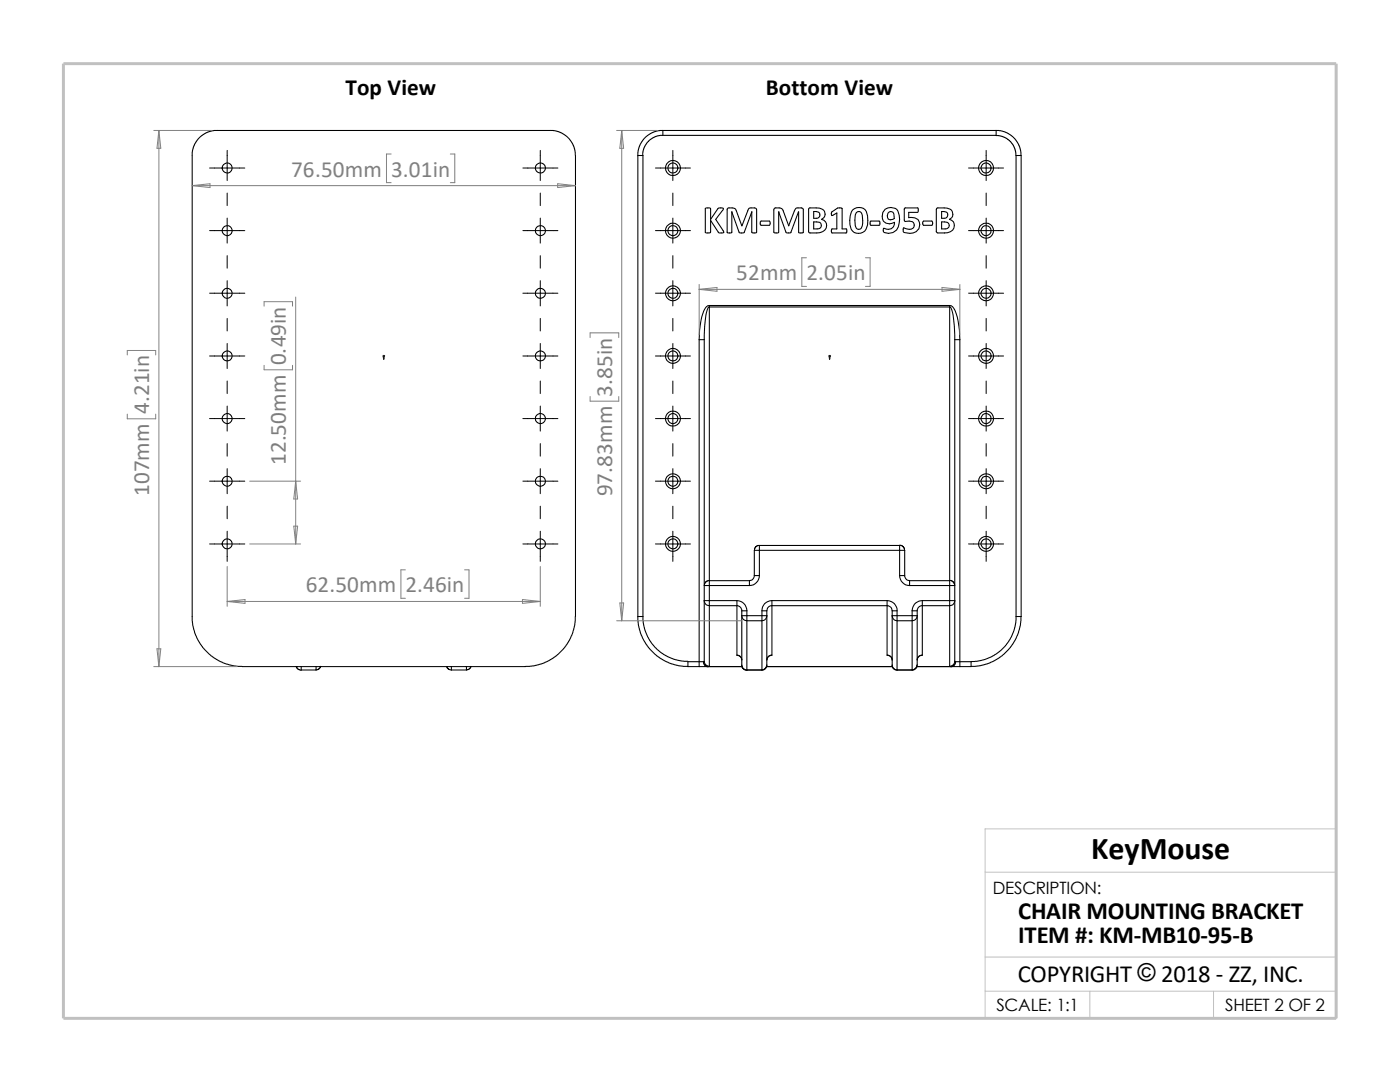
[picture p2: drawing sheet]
<svg xmlns="http://www.w3.org/2000/svg" width="279mm" height="216mm" viewBox="0 0 279 216" stroke-linecap="round" stroke-linejoin="round" font-family="sans-serif">
<path d="M196.6 174h70.1M196.6 197.8h70.1M196.6 191h70.1M217.5 197.8v5.4M242.2 197.8v5.4M26.8 203.2h239.9v-37.8h-70.1v37.8" fill="none" stroke="#c0c0c0" stroke-width=".2"/>
<path d="M12.7 12.7h254v190.5h-254z" fill="none" stroke="#c0c0c0" stroke-width=".59"/>
<g fill="none" stroke="#000" stroke-width=".21">
<path d="M38.4 31l.2-1.6 .9-1.7 1.5-1.1 1.7-.6h67.7l1.8 .6 1.4 1.1 1 1.7 .3 1.6v92M38.4 31v92.9l.4 2.3 .7 1.5 .9 1.5 1.4 1.4 1.8 1.2 1.6 .7 1.5 .4 1.6 .1M127.3 31v92M127.3 31h1v92M132.3 26l-.9 .1-1.1 .3-1.5 1-1.2 1.7-.3 1v.9M132.3 26h66.5M132.3 27l-1.4 .2-1.5 1-.9 1.4-.2 1.4M132.3 26v1M198.8 26v1h-66.5M198.8 26l.9 .1 1 .3 .8 .4 .9 .8 1 1.5 .3 1 .1 .9M198.8 27.1h.8l.8 .2 1.2 .9 .8 1.2 .4 1.6M202.8 31v92"/>
<path d="M202.8 31h1v92M140.8 41.6a.79 .79 0 0 1 1 .1v2.1l1.5-2.1a.72 .72 0 0 1 1.1 0l-1.6 2.1 1.5 2.2 .1 .4-.2 .1a.72 .72 0 0 1-.9-.2l-1.5-2.3v2.3a.78 .78 0 0 1-1 .1zM146 42.3v4a.62 .62 0 0 1-.8 .1l-.1-4.7 .4-.2a1.14 1.14 0 0 1 1.4 .5l1.1 3 1.2-2.9a.57 .57 0 0 1 .7-.6h.8l.3 .4v4.5a.66 .66 0 0 1-1-.1v-4M146 42.3l1.5 4a.91 .91 0 0 0 1 0l1.5-4M146 42.3h.1M150 42.3h.1M151.8 44.2l.1-.1h1.6a.61 .61 0 0 1 0 .9h-1.6l-.2-.2zM155.4 42.3l1.4 4a.85 .85 0 0 0 1.1 0l1.4-4 .1 4a.57 .57 0 0 0 .9 .1v-4.7l-.4-.2h-.6a.62 .62 0 0 0-.8 .6l-1.1 2.9M155.4 42.3v4a.78 .78 0 0 1-1 0v-4.4l.2-.3 .2-.1a1.34 1.34 0 0 1 1.4 .3l1.2 3.2M155.4 42.3h.1M157.4 45h.1M161.4 41.7l.3-.2a3.3 3.3 0 0 1 2.6 .4 1.13 1.13 0 0 1-.3 1.9 1.36 1.36 0 0 1 1 1.5 1.36 1.36 0 0 1-1.4 1.1l-1.9 .1-.3-.2z"/>
<path d="M162.4 44.3l1.2 .1a.71 .71 0 0 1 .3 .8 .71 .71 0 0 1-.8 .5h-.7zM162.4 42.2l1 .1a.68 .68 0 0 1 .2 .8 .68 .68 0 0 1-.7 .5h-.5zM166 42.3l1.1-.8h.9l.1 4.2h.8l.1 .1-.1 .7h-2.8a.56 .56 0 0 1 0-.8h.9v-3.2l-1 .5zM170.2 41.9a1.75 1.75 0 0 1 1.9-.4 1.75 1.75 0 0 1 1 1.6 3.2 3.2 0 0 1-.9 3.3 1.72 1.72 0 0 1-2.6-1.5 4.2 4.2 0 0 1 .6-3zM170.9 42.4a.68 .68 0 0 1 .8-.1 .68 .68 0 0 1 .4 .6 3.2 3.2 0 0 1-.4 2.8h-.6a2.3 2.3 0 0 1-.5-2.3zM173.7 44.2l1.7-.1a.61 .61 0 0 1 0 .9h-1.6l-.1-.2zM176.7 41.7a1.69 1.69 0 0 1 1.7-.2 1.69 1.69 0 0 1 1.1 1.4 4.4 4.4 0 0 1-.6 3 2.15 2.15 0 0 1-2.5 .4v-.7a1.44 1.44 0 0 0 2.1-1.2 1.56 1.56 0 0 1-2-.1 1.56 1.56 0 0 1-.3-1.9zM177.5 42.3a.64 .64 0 0 1 .9 .4l.1 .9a.82 .82 0 0 1-1.4-.2l.1-.9zM180.6 41.5h2.5a.67 .67 0 0 1 0 .9h-1.7v1a2.51 2.51 0 0 1 1.8 .4 1.73 1.73 0 0 1 .1 1.9 1.73 1.73 0 0 1-1.7 .9l-.9-.2a.58 .58 0 0 1-.3-.9l.3 .1a1.06 1.06 0 0 0 1.2 .1 1.06 1.06 0 0 0 .5-1l-.1-.3a2.27 2.27 0 0 0-1.7-.2l-.1-.3zM184.2 44.2l.1-.1h1.7a.61 .61 0 0 1 0 .9h-1.7l-.2-.2zM186.9 41.6l.3-.1a3.5 3.5 0 0 1 2.7 .4 1.19 1.19 0 0 1-.4 1.9 1.36 1.36 0 0 1 .9 1.5 1.36 1.36 0 0 1-1.3 1.1l-1.9 .1-.3-.2zM187.9 44.3l1.2 .1a.7 .7 0 0 1 .3 .8 .7 .7 0 0 1-.8 .5h-.7z"/>
<path d="M187.9 42.2l1 .1a.69 .69 0 0 1 .2 .8 .69 .69 0 0 1-.7 .5h-.5zM139.5 67.8v64.2M139.5 67.8h1M140.5 67.8v64.2M141.6 61v.3M141.6 61.3v54.6M141.6 61.3h47.9M141.6 61h47.9M141.6 61a1.35 1.35 0 0 0-1.1 1l-.6 2.1-.4 3.7M141.6 61.3a2.92 2.92 0 0 0-.8 2.2l-.3 4.3M189.5 61.3a2.92 2.92 0 0 1 .8 2.2l.2 4.3M189.5 61a1.35 1.35 0 0 1 1.1 1l.6 2.1 .4 3.7"/>
<path d="M189.5 61v.3M189.5 61.3v54.6M190.5 67.8v64.2M190.5 67.8h1.1M191.6 67.8v64.2M140.5 116.8h1.1M141.6 115.9l-.7 .1-.3 .4v.4M141.6 115.9v.9M141.6 119.8h-1a.87 .87 0 0 0 1 1.1M141.6 119.8v1.1M141.6 115.9h8M141.6 116.8v3"/>
<path d="M141.6 119.8h5.5M141.6 116.8h8M147.1 119.8a2.02 2.02 0 0 1 2 2.1M147.1 119.8v1.1M149.6 115.9v.9M150.5 114.9h1.1M150.5 114.9a1.01 1.01 0 0 1-.9 1M151.6 108.8l-.7 .2-.3 .4v.4M151.6 108.8v1M151.6 109.8h-1.1v5.1M151.6 108.8h27.9M151.6 109.8v5.1"/>
<path d="M151.6 109.8h27.9M151.6 114.9a2.02 2.02 0 0 1-2 1.9M154.1 119.8h22.9M154.1 119.8a1.95 1.95 0 0 0-2 2.1M154.1 119.8v1.1M177 119.8v1.1M177 119.8a1.95 1.95 0 0 1 2 2.1M179.5 108.8v1M179.5 114.9a2.02 2.02 0 0 0 2 1.9M179.5 109.8v5.1M179.5 108.8l.7 .3 .4 .7M179.5 114.9h1.1"/>
<path d="M179.5 109.8h1.1M180.6 109.8v5.1M180.6 114.9a1.01 1.01 0 0 0 .9 1M181.5 115.9v.9M181.5 115.9h8M181.5 116.8h8M184.1 119.8h5.4M184.1 119.8a2 2 0 0 0-2.1 2.1M184.1 119.8v1.1M189.5 115.9v.9M189.5 119.8v1.1M189.5 115.8l.7 .3 .3 .7h-1"/>
<path d="M189.5 119.8h1a.87 .87 0 0 1-1 1.1M189.5 116.8v3M59.1 133l.4 .6 .6 .1M60.1 133v.7M60.1 133.7h3M63.1 133v.7M64 133l-.3 .5-.6 .2M89.2 133l.3 .5 .6 .2M90.1 133.7h3M90.1 133v.7M93.1 133v.7M94 133l-.3 .5-.6 .2"/>
<path d="M114.8 123l-.1 1.6-.4 1.6-.6 1.5-1 1.5-1.7 1.7-1.4 .9-1.6 .7-1.6 .4-1.5 .1h-56.6M127.3 123h1M127.3 123l.1 1.8 .6 2 .9 1.8 1.1 1.2 1.7 1.5 1.7 .9 2 .6 1.9 .2M128.3 123l.2 2.1 .7 1.9 1 1.5 1 1.2 1.3 .9 2 1 1.6 .3 1.2 .1M137.3 133h2.2M139.5 132h.9M139.5 132v1M139.5 132h-2.2v1M139.5 133h1.8M140.4 132a.95 .95 0 0 0 .9 1M140.4 132a.87 .87 0 0 0 .9 1M140.5 132a1.01 1.01 0 0 0 1.1 .9"/>
<path d="M140.5 132h-.1M141.3 133h6.8M141.3 133h.1M141.6 132.9l-.3 .1M141.6 120.9v12M141.6 120.9h5.5M147.1 120.9a1.01 1.01 0 0 1 .9 1M147.1 130.7a1.01 1.01 0 0 1 .9 1 .94 .94 0 0 0-.9-.9zM147.1 120.9v9.8M148 132.7l.1 .4 .3 .4 .7 .2M148 121.9h1.1M148 132.7a1.01 1.01 0 0 0 1.1 1"/>
<path d="M148 121.9v10.8M149.1 133.7h3M149.1 121.9v1M149.1 123.9v9.8M149.1 122.9h3M149.1 123.9h3M149.1 122.9v1M149.1 122.9h-1a.87 .87 0 0 0 1 1M152.1 121.9v1M152.1 123.9v9.8M152.1 122.9v1M152.1 122.9h.9a.87 .87 0 0 1-.9 1"/>
<path d="M152.1 121.9h.9M153 133h25.1M153 132.7l-.3 .7-.6 .3M153 132.7a1.01 1.01 0 0 1-.9 1M153 121.9v10.8M154.1 130.7l-.4 .1M154.1 120.9h22.9M154.1 120.9v9.8M154.1 130.7a1.01 1.01 0 0 0-1.1 1l.2-.6 .5-.3M154.1 120.9a1 1 0 0 0-1.1 1M177 130.7l.4 .1M177 120.9v9.8"/>
<path d="M177 130.7a1.01 1.01 0 0 1 1.1 1l-.1-.4-.6-.5M177 120.9a1.01 1.01 0 0 1 1.1 1M178.1 121.9h.9M178.1 121.9v10.8M178.1 132.7v.4l.3 .4 .6 .2M178.1 132.7a1.01 1.01 0 0 0 .9 1M179 133.7h3.1M179 122.9h3M179 121.9v1M179 123.9v9.8M179 123.9h3M179 122.9v1"/>
<path d="M179 122.9h-.9a.87 .87 0 0 0 .9 1M182 121.9h1M182 122.9h1a.87 .87 0 0 1-1 1M182 122.9v1M182 121.9v1M182 123.9v9.8M183 133h6.8M183 132.7l-.3 .7-.7 .3M183 121.9v10.8a1.01 1.01 0 0 1-1 1M183.5 130.9l-.4 .5-.1 .3a1.01 1.01 0 0 1 1.1-1zM184.1 120.9h5.4M184.1 120.9v9.8"/>
<path d="M184.1 120.9a1.01 1.01 0 0 0-1.1 1M189.5 132.9l.3 .1M189.5 120.9v12M189.8 133h1.8M189.8 133h.1M190.5 132h.2M190.5 132a1.01 1.01 0 0 1-1 .9M190.7 132a1.03 1.03 0 0 1-.9 1M190.7 132a.94 .94 0 0 1-.9 1M190.7 132h.9M191.6 132v1M191.6 132h2.2"/>
<path d="M193.8 132v1h-2.2M202.8 123l-.1 1.2-.3 1.5-.8 1.9-1 1.3-1.2 1.1-1.4 1-2.1 .8-2.1 .2M202.8 123h1M203.8 123l-.2 1.8-.6 2-1.3 2.4-1.4 1.4-1.8 1.2-1.6 .7-1.5 .4-1.6 .1"/>
<circle cx="45.3" cy="33.5" r="1.01"/>
<circle cx="107.9" cy="33.5" r="1.01"/>
<circle cx="134.3" cy="33.5" r="1.01"/>
<circle cx="134.3" cy="33.5" r="1.51"/>
<circle cx="196.8" cy="33.5" r="1.01"/>
<circle cx="196.8" cy="33.5" r="1.5"/>
<circle cx="45.3" cy="58.5" r="1"/>
<circle cx="45.3" cy="46" r="1.01"/>
<circle cx="107.8" cy="58.5" r=".99"/>
<circle cx="107.9" cy="46" r="1.01"/>
<circle cx="134.3" cy="46" r="1.01"/>
<circle cx="134.3" cy="58.5" r=".99"/>
<circle cx="134.3" cy="46" r="1.5"/>
<circle cx="134.3" cy="58.5" r="1.5"/>
<circle cx="196.8" cy="46" r="1.01"/>
<circle cx="196.8" cy="58.5" r=".99"/>
<circle cx="196.8" cy="58.5" r="1.49"/>
<circle cx="196.8" cy="46" r="1.49"/>
<circle cx="45.3" cy="71" r="1"/>
<circle cx="107.8" cy="71" r=".99"/>
<circle cx="134.3" cy="71" r="1.01"/>
<circle cx="134.3" cy="71" r="1.5"/>
<circle cx="196.8" cy="71" r="1.01"/>
<circle cx="196.8" cy="71" r="1.49"/>
<circle cx="45.3" cy="96" r="1.01"/>
<circle cx="45.3" cy="83.5" r="1.01"/>
<circle cx="107.9" cy="96" r="1.01"/>
<circle cx="107.9" cy="83.5" r="1.01"/>
<circle cx="134.3" cy="83.5" r="1.01"/>
<circle cx="134.3" cy="83.5" r="1.51"/>
<circle cx="134.3" cy="96" r=".99"/>
<circle cx="134.3" cy="96" r="1.5"/>
<circle cx="196.8" cy="83.5" r="1.01"/>
<circle cx="196.8" cy="83.5" r="1.5"/>
<circle cx="196.8" cy="96" r=".99"/>
<circle cx="196.8" cy="96" r="1.49"/>
<circle cx="45.3" cy="108.5" r="1"/>
<circle cx="107.8" cy="108.5" r=".99"/>
<circle cx="134.3" cy="108.5" r=".99"/>
<circle cx="134.3" cy="108.5" r="1.5"/>
<circle cx="196.8" cy="108.5" r=".99"/>
<circle cx="196.8" cy="108.5" r="1.49"/>
</g>
<g fill="#00f" stroke="#00f" stroke-width=".2">
<path d="M76.5 71.4h.2l-.1 .3z"/>
<path d="M165.5 71.4h.2l-.1 .3z"/>
</g>
<path d="M76.5 71h.3M76.5 70.9l.3 .3M76.6 71h.1M76.6 70.9v.8M76.7 70.9l-.3 .3M165.4 71h.3M165.4 70.9l.3 .3M165.6 71h.1M165.6 70.9v.8M165.7 70.9l-.3 .3" fill="none" stroke="#00f" stroke-width=".2"/>
<g fill="none" stroke="#000" stroke-width=".2">
<path d="M41.8 33.5h7.1M45.3 30v6M45.3 38.5v2.5M104.4 33.5h6.9M107.8 30v6M107.8 38.5v2.5M130.8 33.5h7M134.3 30v6M134.3 38.5v2.5M193.3 33.5h7M196.8 30v6M196.8 38.5v2.5"/>
<path d="M41.8 46h7.1M41.8 58.5h7.1M45.3 43.5v5M45.3 51v2.5M45.3 56v5M104.4 46h6.9M104.4 58.5h6.9M107.8 43.5v5M107.8 51v2.5M107.8 56v5M130.8 46h7M130.8 58.5h7"/>
<path d="M134.3 43.5v5M134.3 51v2.5M134.3 56v5M193.3 46h7M193.3 58.5h7M196.8 43.5v5M196.8 51v2.5M196.8 56v5M41.8 71h7.1M45.3 63.5v2.5M45.3 68.5v5M45.3 76v2.5"/>
<path d="M104.4 71h6.9M107.8 63.5v2.5M107.8 68.5v5M107.8 76v2.5M130.8 71h7M134.3 63.5v2.5M134.3 68.5v5M134.3 76v2.5M193.3 71h7M196.8 63.5v2.5M196.8 68.5v5M196.8 76v2.5"/>
<path d="M41.8 83.5h7.1M41.8 96h7.1M45.3 81v5M45.3 88.5v2.5M45.3 93.5v5M104.4 83.5h6.9M104.4 96h6.9M107.8 81v5M107.8 88.5v2.5M107.8 93.5v5M130.8 83.5h7M130.8 96h7"/>
<path d="M134.3 81v5M134.3 88.5v2.5M134.3 93.5v5M193.3 83.5h7M193.3 96h7M196.8 81v5M196.8 88.5v2.5M196.8 93.5v5M41.8 108.5h7.1M45.3 101v2.5M45.3 106v6M104.4 108.5h6.9"/>
<path d="M107.8 101v2.5M107.8 106v6M130.8 108.5h7M134.3 101v2.5M134.3 106v6M193.3 108.5h7M196.8 101v2.5M196.8 106v6"/>
</g>
<g fill="none" stroke="#808080" stroke-width=".2">
<path d="M30.7 26h11.6M31.7 26l.4 3.6h-.8zM31.7 26v107M38.4 37h76.5M38.4 37l3.5-.3v.7zM78.1 30.7h-1v5.7h1M89.9 30.7h.9v5.7h-.9M111.3 36.7l3.6 .3-3.6 .4zM123.1 26h8.2M124.1 26l.4 3.6h-.8zM124.1 26v97.9M59 59.3v49.2"/>
<path d="M139.5 56.8v10M139.5 57.7h52.1M139.5 57.7l3.6-.3v.7zM161 51.4h-1v5.7h1M172.7 51.4h1v5.7h-1M188 57.4l3.6 .3-3.6 .4zM191.6 56.8v10M25.4 70.8v-.9h5.7v.9M52.7 61.1v-.9h5.7v.9M52.7 72.9v.9h5.7v-.9M117.8 79.1v1h5.7v-1M117.8 67.4v-1h5.7v1"/>
<path d="M25.4 82.6v1h5.7v-1M49.8 96h10.2M59 96l.4 3.6h-.8zM45.3 113v8M49.8 108.5h10.2M58.6 105h.8l-.4 3.5zM80.9 113.7h-.9v5.7h.9M92.7 113.7h.9v5.7h-.9M104.3 119.6l3.5 .4-3.5 .4zM107.8 113v8M30.7 133h16.6M31.3 129.5h.8l-.4 3.5z"/>
<path d="M45.3 120l3.6-.4v.8zM45.3 120h62.5M123.1 123.9h24.9M123.7 120.3h.8l-.4 3.6z"/>
</g>
<text font-size="6.4" x="217.8" y="171.4">KeyMouse</text>
<g font-size="4.9">
<text x="203.2" y="183.3">CHAIR MOUNTING BRACKET</text>
<text x="203.2" y="188.3">ITEM #: KM-MB10-95-B</text>
<text x="203.1" y="195.9">COPYRIGHT © 2018 - ZZ, INC.</text>
</g>
<g font-size="4.6">
<text x="69" y="18.9">Top View</text>
<text x="152.8" y="19">Bottom View</text>
</g>
<g font-size="4.6" fill="#808080">
<text x="58.1" y="35.2">76.50mm</text>
<text x="78.1" y="35.2">3.01in</text>
<text x="146.9" y="55.9">52mm</text>
<text x="161" y="55.9">2.05in</text>
<text x="57.1" y="72.9" transform="rotate(-90 57.1 72.9)">0.49in</text>
<text x="29.8" y="82.6" transform="rotate(-90 29.8 82.6)">4.21in</text>
<text x="122.2" y="79.1" transform="rotate(-90 122.2 79.1)">3.85in</text>
<text x="57.1" y="92.8" transform="rotate(-90 57.1 92.8)">12.50mm</text>
<text x="29.8" y="99" transform="rotate(-90 29.8 99)">107mm</text>
<text x="122.2" y="99.1" transform="rotate(-90 122.2 99.1)">97.83mm</text>
<text x="61" y="118.2">62.50mm</text>
<text x="80.9" y="118.2">2.46in</text>
</g>
<g font-size="3.4">
<text x="198.2" y="178.5">DESCRIPTION:</text>
<text x="198.8" y="201.7">SCALE: 1:1</text>
<text x="244.5" y="201.7">SHEET 2 OF 2</text>
</g>
</svg>
